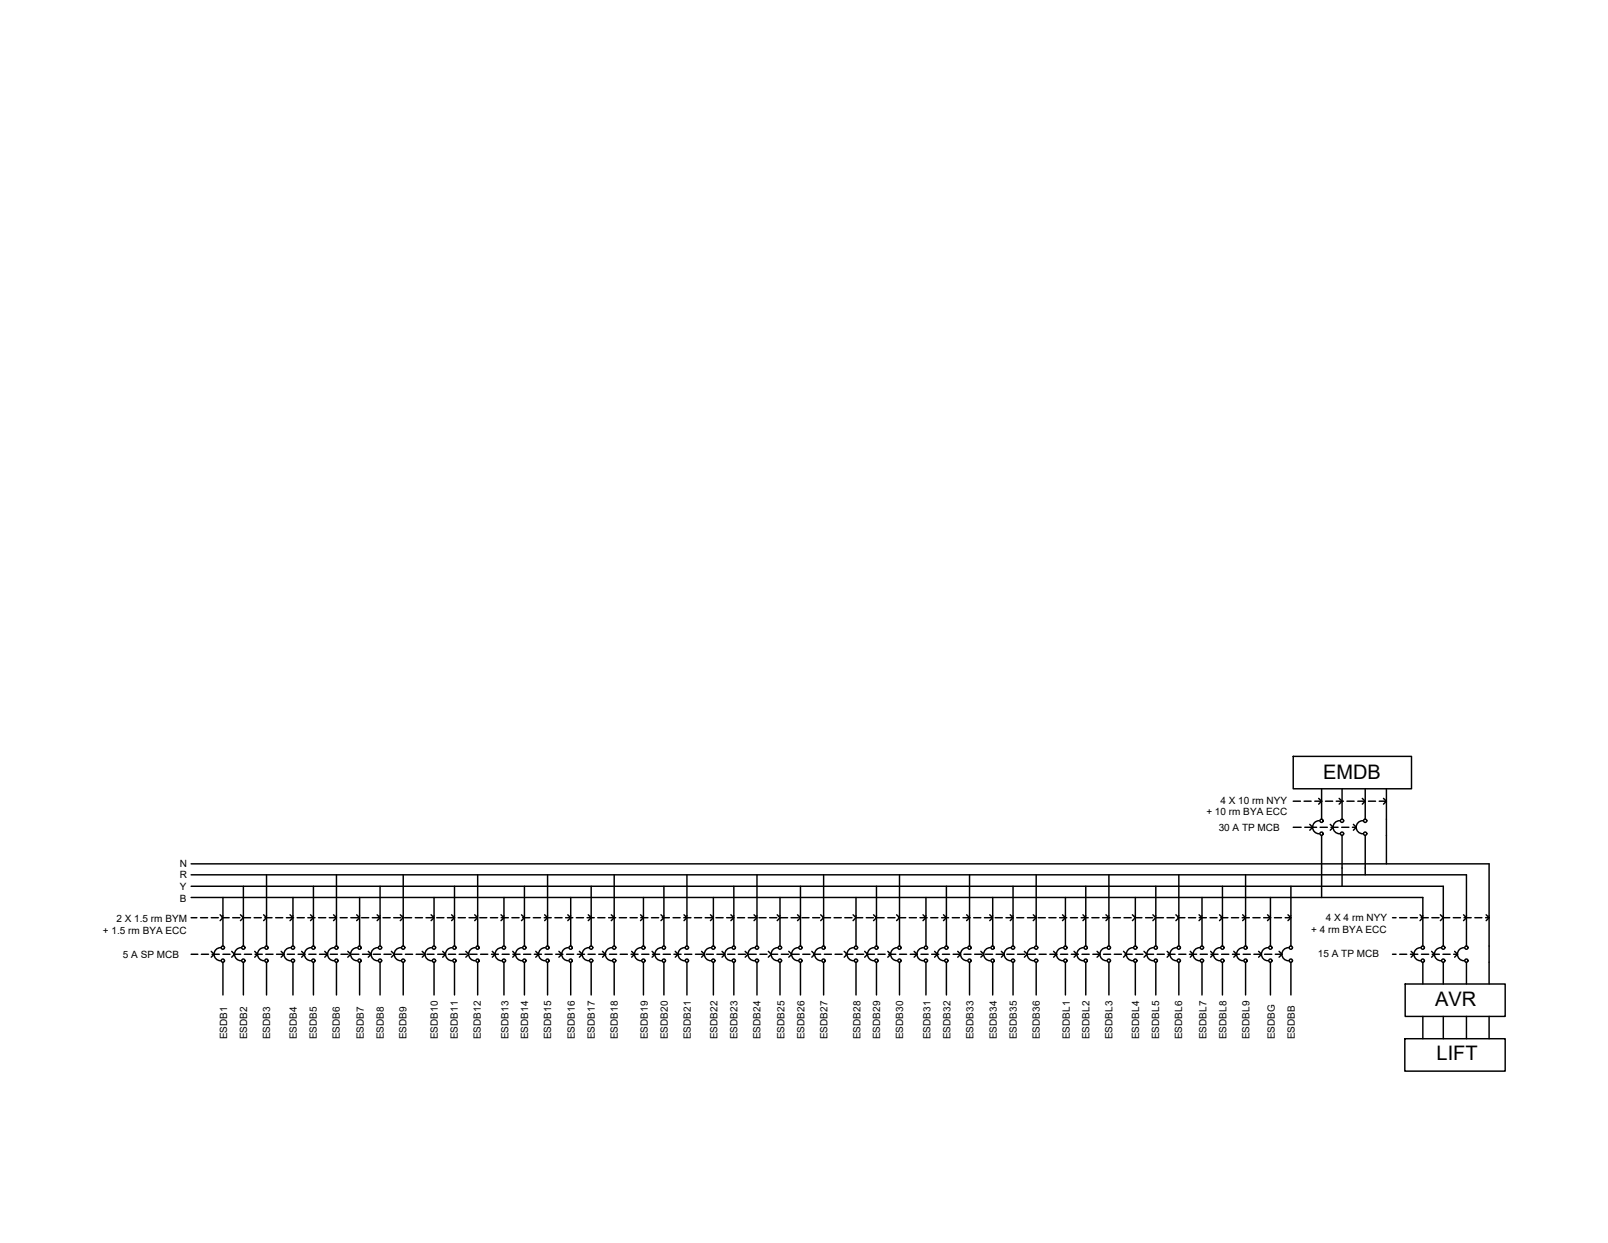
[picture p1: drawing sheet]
<svg xmlns="http://www.w3.org/2000/svg" width="279mm" height="216mm" viewBox="0 0 279 216" stroke-linecap="round" stroke-linejoin="round" font-family="sans-serif">
<!-- layer: 0 -->
<g fill="none" stroke="#000" stroke-width=".25">
<path d="M224.7 131.4h20.6v5.6h-20.6zM224.7 139.2h1.3M226.6 139.2h1.2M228.5 139.2h1.2M229.1 138.7l.5 .5-.5 .5M229.6 137v5.3M230.3 139.2h1.3M232.2 139.2h1.2M232.7 138.7l.5 .5-.5 .5M233.2 137v5.3M234 139.2h1.3M235.9 139.2h1.3"/>
<path d="M236.7 138.7l.5 .5-.5 .5M237.2 137v5.3M237.8 139.2h1.2M239.6 139.2h1.3M240.4 138.7l.5 .5-.5 .5M240.9 137v13M33.2 151.9h221.6v12.4M33.2 153.9h217.6v10.4M33.2 155.9h214v8.4M33.2 159.4h1M34.8 159.4h1.3M36.7 159.4h1.2"/>
<path d="M38.2 158.9l.5 .5-.5 .5M38.6 159.4h1.2M38.7 155.9v8.4M40.4 159.4h1.3M41.8 158.9l.5 .5-.5 .5M42.3 153.9v10.4M42.3 159.4h1.2M44.2 159.4h1.2M45.8 158.9l.5 .5-.5 .5M46 159.4h1.3M46.3 151.9v12.4M47.9 159.4h1.2"/>
<path d="M49.8 159.4h1.2M50.4 158.9l.5 .5-.5 .5M50.9 155.9v8.4M51.6 159.4h1.3M53.5 159.4h1.2M54 158.9l.5 .5-.5 .5M54.5 153.9v10.4M55.4 159.4h1.2M57.2 159.4h1.3M58 158.9l.5 .5-.5 .5M58.5 151.9v12.4M59.1 159.4h1.2"/>
<path d="M61 159.4h1.2M62 158.9l.5 .5-.5 .5M62.5 155.9v8.4M62.8 159.4h1.3M64.7 159.4h1.2M65.5 158.9l.5 .5-.5 .5M66 153.9v10.4M66.5 159.4h1.3M68.4 159.4h1.3M69.6 158.9l.5 .5-.5 .5M70.1 151.9v12.4M70.3 159.4h1.2"/>
<path d="M72.2 159.4h1.2M74 159.4h1.3M74.9 158.9l.5 .5-.5 .5M75.4 155.9v8.4M75.9 159.4h1.2M77.7 159.4h1.3M78.5 158.9l.5 .5-.5 .5M79 153.9v10.4M79.6 159.4h1.3M81.5 159.4h1.2M82.5 158.9l.5 .5-.5 .5M83 151.9v12.4"/>
<path d="M83.4 159.4h1.2M85.2 159.4h1.3M87.1 158.9l.5 .5-.5 .5M87.1 159.4h1.2M87.6 155.9v8.4M88.9 159.4h1.3M90.6 158.9l.5 .5-.5 .5M90.8 159.4h1.3M91.1 153.9v10.4M92.7 159.4h1.2M94.6 159.4h1.2M94.6 158.9l.5 .5-.5 .5"/>
<path d="M95.1 151.9v12.4M96.4 159.4h1.3M98.3 159.4h1.2M98.7 158.9l.5 .5-.5 .5M99.2 155.9v8.4M100.1 159.4h1.3M102 159.4h1.3M102.2 158.9l.5 .5-.5 .5M102.7 153.9v10.4M103.9 159.4h1.2M105.7 159.4h1.3M106.2 158.9l.5 .5-.5 .5"/>
<path d="M106.7 151.9v12.4M107.6 159.4h1.3M109.5 159.4h1.2M111.3 158.9l.5 .5-.5 .5M111.3 159.4h1.3M111.8 155.9v8.4M113.2 159.4h1.2M114.9 158.9l.5 .5-.5 .5M115.1 159.4h1.2M115.4 153.9v10.4M116.9 159.4h1.3M118.8 159.4h1.3"/>
<path d="M118.9 158.9l.5 .5-.5 .5M119.4 151.9v12.4M120.7 159.4h1.2M122.5 159.4h1.3M123.4 158.9l.6 .5-.6 .5M124 155.9v8.4M124.4 159.4h1.2M126.3 159.4h1.2M127 158.9l.5 .5-.5 .5M127.5 153.9v10.4M128.1 159.4h1.3M130 159.4h1.2"/>
<path d="M131 158.9l.5 .5-.5 .5M131.5 151.9v12.4M131.9 159.4h1.2M133.7 159.4h1.3M135 158.9l.5 .5-.5 .5M135.5 155.9v8.4M135.6 159.4h1.2M137.5 159.4h1.2M138.6 158.9l.5 .5-.5 .5M139.1 153.9v10.4M139.3 159.4h1.3M141.2 159.4h1.2"/>
<path d="M142.6 158.9l.5 .5-.5 .5M143.1 159.4h1.2M143.1 151.9v12.4M144.9 159.4h1.3M146.8 159.4h1.2M148.2 158.9l.5 .5-.5 .5M148.7 159.4h1.2M148.7 155.9v8.4M150.5 159.4h1.3M151.8 158.9l.5 .5-.5 .5M152.3 153.9v10.4M152.4 159.4h1.2"/>
<path d="M154.3 159.4h1.2M155.8 158.9l.5 .5-.5 .5M156.1 159.4h1.3M156.3 151.9v12.4M158 159.4h1.2M159.9 159.4h1.2M160.4 158.9l.5 .5-.5 .5M160.9 155.9v8.4M161.7 159.4h1.3M163.6 159.4h1.2M163.9 158.9l.5 .5-.5 .5M164.4 153.9v10.4"/>
<path d="M165.5 159.4h1.2M167.3 159.4h1.3M168 158.9l.5 .5-.5 .5M168.5 151.9v12.4M169.2 159.4h1.2M171 159.4h1.3M172 158.9l.5 .5-.5 .5M172.5 155.9v8.4M172.9 159.4h1.3M174.8 159.4h1.2M175.5 158.9l.5 .5-.5 .5M176 153.9v10.4"/>
<path d="M176.7 159.4h1.2M178.5 159.4h1.3M179.5 158.9l.5 .5-.5 .5M180 151.9v12.4M180.4 159.4h1.2M182.2 159.4h1.3M184.1 159.4h1.3M184.6 158.9l.5 .5-.5 .5M185.1 155.9v8.4M186 159.4h1.2M187.9 159.4h1.2M188.2 158.9l.5 .5-.5 .5"/>
<path d="M188.7 153.9v10.4M189.7 159.4h1.3M191.6 159.4h1.2M192.2 158.9l.5 .5-.5 .5M192.7 151.9v12.4M193.4 159.4h1.3M195.3 159.4h1.3M196.8 158.9l.5 .5-.5 .5M197.2 159.4h1.2M197.3 155.9v8.4M199.1 159.4h1.2M200.3 158.9l.5 .5-.5 .5"/>
<path d="M200.8 153.9v10.4M200.9 159.4h1.3M202.8 159.4h1.2M204.3 158.9l.5 .5-.5 .5M204.6 159.4h1.3M204.8 151.9v12.4M206.5 159.4h1.3M208.3 158.9l.6 .5-.6 .5M208.4 159.4h1.2M208.9 155.9v8.4M210.2 159.4h1.3M211.9 158.9l.5 .5-.5 .5"/>
<path d="M212.1 159.4h1.3M212.4 153.9v10.4M214 159.4h1.2M215.8 159.4h1.3M215.9 158.9l.5 .5-.5 .5M216.4 151.9v12.4M217.7 159.4h1.2M219.6 159.4h1.2M220.2 158.9l.5 .5-.5 .5M220.7 155.9v8.4M221.4 159.4h1.3M223.3 159.4h1"/>
<path d="M223.8 158.9l.5 .5-.5 .5M224.3 153.9v10.4M224.7 143.7h1.4M226.7 143.7h2.1M227.6 143.2l.5 .5-.5 .5M229.2 142.6a1.13 1.13 0 0 0-1.1 1.1 1.13 1.13 0 0 0 1.1 1.1M229.4 143.7h1.2M229.6 145.1v10.8M231.1 143.2l.5 .5-.5 .5M231.3 143.7h1.2M232.8 142.6a1.13 1.13 0 0 0-1.2 1.1 1.13 1.13 0 0 0 1.2 1.1M233.1 143.7h1.3"/>
<path d="M233.2 145.1v8.8M235 143.7h.7M235.2 143.2l.5 .5-.5 .5M236.8 142.6a1.13 1.13 0 0 0-1.2 1.1 1.13 1.13 0 0 0 1.2 1.1M237.2 145.1v6.8M242 159.4h.6M243.2 159.4h1.2M245.1 159.4h1.2M246.7 158.9l.5 .5-.5 .5M246.9 159.4h1.3M248.8 159.4h1.2M250.3 158.9l.5 .5-.5 .5"/>
<path d="M250.7 159.4h1.2M252.5 159.4h1.3M254.3 158.9l.5 .5-.5 .5M254.4 159.4h1.2M256.3 159.4h1.2M258.1 159.4h.6M258.2 158.9l.5 .5-.5 .5M258.7 150v20.9M33.2 165.7h1.2M35 165.7h1.2M36.7 165.2l.5 .5-.5 .6M36.9 165.7h1.2"/>
<path d="M38.3 164.6a1.13 1.13 0 0 0-1.1 1.1 1.13 1.13 0 0 0 1.1 1.2M38.7 167.1v5.7M38.7 165.7h1.3M40.3 165.2l.5 .5-.5 .6M40.6 165.7h1.2M41.9 164.6a1.13 1.13 0 0 0-1.2 1.1 1.13 1.13 0 0 0 1.2 1.2M42.3 167.1v5.7M42.5 165.7h1.2M44.3 165.2l.5 .5-.5 .6M44.3 165.7h1.3M45.9 164.6a1.13 1.13 0 0 0-1.2 1.1 1.13 1.13 0 0 0 1.2 1.2M46.2 165.7h1.2"/>
<path d="M46.3 167.1v5.7M48 165.7h1.3M48.9 165.2l.5 .5-.5 .6M49.9 165.7h1.3M50.5 164.6a1.13 1.13 0 0 0-1.2 1.1 1.13 1.13 0 0 0 1.2 1.2M50.9 167.1v5.7M51.8 165.7h1.2M52.4 165.2l.5 .5-.5 .6M53.7 165.7h1.2M54 164.6a1.13 1.13 0 0 0-1.1 1.1 1.13 1.13 0 0 0 1.1 1.2M54.5 167.1v5.7M55.5 165.7h1.3"/>
<path d="M56.4 165.2l.5 .5-.5 .6M57.4 165.7h1.2M58 164.6a1.13 1.13 0 0 0-1.1 1.1 1.13 1.13 0 0 0 1.1 1.2M58.5 167.1v5.7M59.2 165.7h1.3M60.4 165.2l.5 .5-.5 .6M61.1 165.7h1.3M62.1 164.6a1.13 1.13 0 0 0-1.2 1.1 1.13 1.13 0 0 0 1.2 1.2M62.5 167.1v5.7M63 165.7h1.2M64 165.2l.5 .5-.5 .6M64.9 165.7h1.2"/>
<path d="M65.6 164.6a1.13 1.13 0 0 0-1.1 1.1 1.13 1.13 0 0 0 1.1 1.2M66 167.1v5.7M66.7 165.7h1.3M68 165.2l.5 .5-.5 .6M68.6 165.7h1.2M69.6 164.6a1.13 1.13 0 0 0-1.1 1.1 1.13 1.13 0 0 0 1.1 1.2M70.1 167.1v5.7M70.4 165.7h1.3M72.3 165.7h1.3M73.4 165.2l.5 .5-.5 .6M74.2 165.7h1.2M75 164.6a1.13 1.13 0 0 0-1.1 1.1 1.13 1.13 0 0 0 1.1 1.2"/>
<path d="M75.4 167.1v5.7M76.1 165.7h1.2M76.9 165.2l.5 .5-.5 .6M77.9 165.7h1.3M78.5 164.6a1.13 1.13 0 0 0-1.1 1.1 1.13 1.13 0 0 0 1.1 1.2M79 167.1v5.7M79.8 165.7h1.2M80.9 165.2l.5 .5-.5 .6M81.6 165.7h1.3M82.6 164.6a1.13 1.13 0 0 0-1.2 1.1 1.13 1.13 0 0 0 1.2 1.2M83 167.1v5.7M83.5 165.7h1.3"/>
<path d="M85.4 165.7h1.2M85.5 165.2l.5 .5-.5 .6M87.2 164.6a1.13 1.13 0 0 0-1.2 1.1 1.13 1.13 0 0 0 1.2 1.2M87.2 165.7h1.3M87.6 167.1v5.7M89.1 165.2l.5 .5-.5 .6M89.1 165.7h1.3M90.7 164.6a1.13 1.13 0 0 0-1.1 1.1 1.13 1.13 0 0 0 1.1 1.2M91 165.7h1.2M91.1 167.1v5.7M92.8 165.7h1.3M93.1 165.2l.5 .5-.5 .6"/>
<path d="M94.7 165.7h1.2M94.7 164.6a1.13 1.13 0 0 0-1.1 1.1 1.13 1.13 0 0 0 1.1 1.2M95.1 167.1v5.7M96.6 165.7h1.2M97.1 165.2l.5 .5-.5 .6M98.4 165.7h1.3M98.7 164.6a1.13 1.13 0 0 0-1.1 1.1 1.13 1.13 0 0 0 1.1 1.2M99.2 167.1v5.7M100.3 165.7h1.3M100.7 165.2l.5 .5-.5 .6M102.2 165.7h1.2M102.3 164.6a1.13 1.13 0 0 0-1.1 1.1 1.13 1.13 0 0 0 1.1 1.2"/>
<path d="M102.7 167.1v5.7M104 165.7h1.3M104.7 165.2l.5 .5-.5 .6M105.9 165.7h1.2M106.3 164.6a1.13 1.13 0 0 0-1.1 1.1 1.13 1.13 0 0 0 1.1 1.2M106.7 167.1v5.7M107.8 165.7h1.2M109.6 165.7h1.3M109.7 165.2l.6 .5-.6 .6M111.4 164.6a1.13 1.13 0 0 0-1.2 1.1 1.13 1.13 0 0 0 1.2 1.2M111.5 165.7h1.3M111.8 167.1v5.7"/>
<path d="M113.3 165.2l.5 .5-.5 .6M113.4 165.7h1.2M114.9 164.6a1.13 1.13 0 0 0-1.1 1.1 1.13 1.13 0 0 0 1.1 1.2M115.2 165.7h1.3M115.4 167.1v5.7M117.1 165.7h1.2M117.3 165.2l.5 .5-.5 .6M118.9 164.6a1.13 1.13 0 0 0-1.1 1.1 1.13 1.13 0 0 0 1.1 1.2M119 165.7h1.2M119.4 167.1v5.7M120.8 165.7h1.3M121.9 165.2l.5 .5-.5 .6"/>
<path d="M122.7 165.7h1.3M123.5 164.6a1.13 1.13 0 0 0-1.1 1.1 1.13 1.13 0 0 0 1.1 1.2M124 167.1v5.7M124.6 165.7h1.2M125.5 165.2l.5 .5-.5 .6M126.4 165.7h1.3M127.1 164.6a1.13 1.13 0 0 0-1.2 1.1 1.13 1.13 0 0 0 1.2 1.2M127.5 167.1v5.7M128.3 165.7h1.2M129.5 165.2l.5 .5-.5 .6M130.2 165.7h1.2M131.1 164.6a1.13 1.13 0 0 0-1.1 1.1 1.13 1.13 0 0 0 1.1 1.2"/>
<path d="M131.5 167.1v5.7M132 165.7h1.3M133.5 165.2l.5 .5-.5 .6M133.9 165.7h1.2M135.1 164.6a1.13 1.13 0 0 0-1.1 1.1 1.13 1.13 0 0 0 1.1 1.2M135.5 167.1v5.7M135.8 165.7h1.2M137.1 165.2l.5 .5-.5 .6M137.6 165.7h1.3M138.7 164.6a1.13 1.13 0 0 0-1.2 1.1 1.13 1.13 0 0 0 1.2 1.2M139.1 167.1v5.7M139.5 165.7h1.2"/>
<path d="M141.1 165.2l.5 .5-.5 .6M141.4 165.7h1.2M142.7 164.6a1.13 1.13 0 0 0-1.2 1.1 1.13 1.13 0 0 0 1.2 1.2M143.1 167.1v5.7M143.2 165.7h1.3M145.1 165.7h1.2M146.7 165.2l.5 .5-.5 .6M147 165.7h1.2M148.3 164.6a1.13 1.13 0 0 0-1.1 1.1 1.13 1.13 0 0 0 1.1 1.2M148.7 167.1v5.7M148.8 165.7h1.3M150.2 165.2l.5 .5-.5 .6"/>
<path d="M150.7 165.7h1.2M151.9 164.6a1.13 1.13 0 0 0-1.2 1.1 1.13 1.13 0 0 0 1.2 1.2M152.3 167.1v5.7M152.5 165.7h1.3M154.3 165.2l.5 .5-.5 .6M154.4 165.7h1.3M155.9 164.6a1.13 1.13 0 0 0-1.2 1.1 1.13 1.13 0 0 0 1.2 1.2M156.3 167.1v5.7M156.3 165.7h1.2M158.2 165.7h1.2M158.8 165.2l.5 .5-.5 .6M160 165.7h1.3"/>
<path d="M160.5 164.6a1.13 1.13 0 0 0-1.2 1.1 1.13 1.13 0 0 0 1.2 1.2M160.9 167.1v5.7M161.9 165.7h1.2M162.4 165.2l.5 .5-.5 .6M163.7 165.7h1.3M164 164.6a1.13 1.13 0 0 0-1.1 1.1 1.13 1.13 0 0 0 1.1 1.2M164.4 167.1v5.7M165.6 165.7h1.3M166.4 165.2l.5 .5-.5 .6M167.5 165.7h1.2M168 164.6a1.13 1.13 0 0 0-1.1 1.1 1.13 1.13 0 0 0 1.1 1.2M168.5 167.1v5.7"/>
<path d="M169.4 165.7h1.2M170.4 165.2l.5 .5-.5 .6M171.2 165.7h1.3M172.1 164.6a1.13 1.13 0 0 0-1.2 1.1 1.13 1.13 0 0 0 1.2 1.2M172.5 167.1v5.7M173.1 165.7h1.2M174 165.2l.5 .5-.5 .6M174.9 165.7h1.3M175.6 164.6a1.13 1.13 0 0 0-1.1 1.1 1.13 1.13 0 0 0 1.1 1.2M176 167.1v5.7M176.8 165.7h1.3M178 165.2l.5 .5-.5 .6"/>
<path d="M178.7 165.7h1.2M179.6 164.6a1.13 1.13 0 0 0-1.1 1.1 1.13 1.13 0 0 0 1.1 1.2M180 167.1v5.7M180.6 165.7h1.2M182.4 165.7h1.3M183.1 165.2l.5 .5-.5 .6M184.3 165.7h1.2M184.7 164.6a1.13 1.13 0 0 0-1.1 1.1 1.13 1.13 0 0 0 1.1 1.2M185.1 167.1v5.7M186.1 165.7h1.3M186.6 165.2l.5 .5-.5 .6M188 165.7h1.3"/>
<path d="M188.2 164.6a1.13 1.13 0 0 0-1.1 1.1 1.13 1.13 0 0 0 1.1 1.2M188.7 167.1v5.7M189.9 165.7h1.2M190.6 165.2l.5 .5-.5 .6M191.7 165.7h1.3M192.2 164.6a1.13 1.13 0 0 0-1.1 1.1 1.13 1.13 0 0 0 1.1 1.2M192.7 167.1v5.7M193.6 165.7h1.3M195.2 165.2l.5 .5-.5 .6M195.5 165.7h1.2M196.8 164.6a1.13 1.13 0 0 0-1.1 1.1 1.13 1.13 0 0 0 1.1 1.2M197.3 167.1v5.7"/>
<path d="M197.3 165.7h1.3M198.8 165.2l.5 .5-.5 .6M199.2 165.7h1.2M200.4 164.6a1.13 1.13 0 0 0-1.1 1.1 1.13 1.13 0 0 0 1.1 1.2M200.8 167.1v5.7M201.1 165.7h1.2M202.8 165.2l.5 .5-.5 .6M202.9 165.7h1.3M204.4 164.6a1.13 1.13 0 0 0-1.1 1.1 1.13 1.13 0 0 0 1.1 1.2M204.8 165.7h1.3M204.8 167.1v5.7M206.7 165.7h1.2"/>
<path d="M206.8 165.2l.5 .5-.5 .6M208.4 164.6a1.13 1.13 0 0 0-1.1 1.1 1.13 1.13 0 0 0 1.1 1.2M208.5 165.7h1.3M208.9 167.1v5.7M210.4 165.2l.5 .5-.5 .6M210.4 165.7h1.2M212 164.6a1.13 1.13 0 0 0-1.2 1.1 1.13 1.13 0 0 0 1.2 1.2M212.3 165.7h1.2M212.4 167.1v5.7M214.1 165.7h1.3M214.4 165.2l.5 .5-.5 .6M216 164.6a1.13 1.13 0 0 0-1.1 1.1 1.13 1.13 0 0 0 1.1 1.2"/>
<path d="M216 165.7h1.3M216.4 167.1v5.7M217.9 165.7h1.2M218.7 165.2l.5 .5-.5 .6M219.7 165.7h1.3M220.3 164.6a1.13 1.13 0 0 0-1.1 1.1 1.13 1.13 0 0 0 1.1 1.2M220.7 167.1v5.7M221.6 165.7h1.2M222.3 165.2l.5 .5-.5 .6M223.9 164.6a1.13 1.13 0 0 0-1.2 1.1 1.13 1.13 0 0 0 1.2 1.2M224.3 167.1v5.7M242 165.7h.6"/>
<path d="M243.2 165.7h1.2M244.2 170.9h17.3v5.6h-17.3zM245.1 165.7h1.3M245.2 165.2l.5 .5-.5 .6M246.8 164.6a1.13 1.13 0 0 0-1.1 1.1 1.13 1.13 0 0 0 1.1 1.2M247 165.7h1.2M247.2 167.1v3.8M247.2 176.5v3.9M248.8 165.2l.5 .5-.5 .6M248.9 165.7h1.2M250.4 164.6a1.13 1.13 0 0 0-1.2 1.1 1.13 1.13 0 0 0 1.2 1.2M250.7 165.7h1.3"/>
<path d="M250.8 167.1v3.8M250.8 176.5v3.9M252.6 165.7h.7M252.8 165.2l.5 .5-.5 .6M254.4 164.6a1.13 1.13 0 0 0-1.2 1.1 1.13 1.13 0 0 0 1.2 1.2M254.8 167.1v3.8M254.8 176.5v3.9M258.7 176.5v3.9M244.1 180.4h17.4v5.6h-17.4z"/>
<circle cx="229.6" cy="142.6" r=".29"/>
<circle cx="229.6" cy="144.8" r=".29"/>
<circle cx="233.2" cy="144.8" r=".29"/>
<circle cx="233.2" cy="142.6" r=".29"/>
<circle cx="237.2" cy="144.8" r=".29"/>
<circle cx="237.2" cy="142.6" r=".29"/>
<circle cx="38.7" cy="166.9" r=".29"/>
<circle cx="38.7" cy="164.6" r=".29"/>
<circle cx="42.3" cy="164.6" r=".29"/>
<circle cx="42.3" cy="166.9" r=".29"/>
<circle cx="46.3" cy="166.9" r=".29"/>
<circle cx="46.3" cy="164.6" r=".29"/>
<circle cx="50.9" cy="166.9" r=".29"/>
<circle cx="50.9" cy="164.6" r=".29"/>
<circle cx="54.5" cy="164.6" r=".29"/>
<circle cx="54.5" cy="166.9" r=".29"/>
<circle cx="58.5" cy="166.9" r=".29"/>
<circle cx="58.5" cy="164.6" r=".29"/>
<circle cx="62.5" cy="164.6" r=".29"/>
<circle cx="62.5" cy="166.9" r=".29"/>
<circle cx="66" cy="164.6" r=".29"/>
<circle cx="66" cy="166.9" r=".29"/>
<circle cx="70.1" cy="166.9" r=".29"/>
<circle cx="70.1" cy="164.6" r=".29"/>
<circle cx="75.4" cy="164.6" r=".29"/>
<circle cx="75.4" cy="166.9" r=".29"/>
<circle cx="79" cy="164.6" r=".29"/>
<circle cx="79" cy="166.9" r=".29"/>
<circle cx="83" cy="164.6" r=".29"/>
<circle cx="83" cy="166.9" r=".29"/>
<circle cx="87.6" cy="164.6" r=".29"/>
<circle cx="87.6" cy="166.9" r=".29"/>
<circle cx="91.1" cy="164.6" r=".29"/>
<circle cx="91.1" cy="166.9" r=".29"/>
<circle cx="95.1" cy="166.9" r=".29"/>
<circle cx="95.1" cy="164.6" r=".29"/>
<circle cx="99.2" cy="164.6" r=".29"/>
<circle cx="99.2" cy="166.9" r=".29"/>
<circle cx="102.7" cy="166.9" r=".29"/>
<circle cx="102.7" cy="164.6" r=".29"/>
<circle cx="106.7" cy="166.9" r=".29"/>
<circle cx="106.7" cy="164.6" r=".29"/>
<circle cx="111.8" cy="164.6" r=".29"/>
<circle cx="111.8" cy="166.9" r=".29"/>
<circle cx="115.3" cy="166.9" r=".29"/>
<circle cx="115.3" cy="164.6" r=".29"/>
<circle cx="119.3" cy="166.9" r=".29"/>
<circle cx="119.3" cy="164.6" r=".29"/>
<circle cx="123.9" cy="166.9" r=".29"/>
<circle cx="123.9" cy="164.6" r=".29"/>
<circle cx="127.5" cy="166.9" r=".29"/>
<circle cx="127.5" cy="164.6" r=".29"/>
<circle cx="131.5" cy="164.6" r=".29"/>
<circle cx="131.5" cy="166.9" r=".29"/>
<circle cx="135.5" cy="164.6" r=".29"/>
<circle cx="135.5" cy="166.9" r=".29"/>
<circle cx="139.1" cy="164.6" r=".29"/>
<circle cx="139.1" cy="166.9" r=".29"/>
<circle cx="143.1" cy="166.9" r=".29"/>
<circle cx="143.1" cy="164.6" r=".29"/>
<circle cx="148.7" cy="164.6" r=".29"/>
<circle cx="148.7" cy="166.9" r=".29"/>
<circle cx="152.3" cy="164.6" r=".29"/>
<circle cx="152.3" cy="166.9" r=".29"/>
<circle cx="156.3" cy="164.6" r=".29"/>
<circle cx="156.3" cy="166.9" r=".29"/>
<circle cx="160.9" cy="164.6" r=".29"/>
<circle cx="160.9" cy="166.9" r=".29"/>
<circle cx="164.4" cy="164.6" r=".29"/>
<circle cx="164.4" cy="166.9" r=".29"/>
<circle cx="168.5" cy="164.6" r=".29"/>
<circle cx="168.5" cy="166.9" r=".29"/>
<circle cx="172.5" cy="164.6" r=".29"/>
<circle cx="172.5" cy="166.9" r=".29"/>
<circle cx="176" cy="164.6" r=".29"/>
<circle cx="176" cy="166.9" r=".29"/>
<circle cx="180" cy="166.9" r=".29"/>
<circle cx="180" cy="164.6" r=".29"/>
<circle cx="185.1" cy="166.9" r=".29"/>
<circle cx="185.1" cy="164.6" r=".29"/>
<circle cx="188.6" cy="164.6" r=".29"/>
<circle cx="188.6" cy="166.9" r=".29"/>
<circle cx="192.7" cy="164.6" r=".29"/>
<circle cx="192.7" cy="166.9" r=".29"/>
<circle cx="197.3" cy="164.6" r=".29"/>
<circle cx="197.3" cy="166.9" r=".29"/>
<circle cx="200.8" cy="166.9" r=".29"/>
<circle cx="200.8" cy="164.6" r=".29"/>
<circle cx="204.8" cy="166.9" r=".29"/>
<circle cx="204.8" cy="164.6" r=".29"/>
<circle cx="208.8" cy="166.9" r=".29"/>
<circle cx="208.8" cy="164.6" r=".29"/>
<circle cx="212.4" cy="164.6" r=".29"/>
<circle cx="212.4" cy="166.9" r=".29"/>
<circle cx="216.4" cy="166.9" r=".29"/>
<circle cx="216.4" cy="164.6" r=".29"/>
<circle cx="220.7" cy="166.9" r=".29"/>
<circle cx="220.7" cy="164.6" r=".29"/>
<circle cx="224.3" cy="164.6" r=".29"/>
<circle cx="224.3" cy="166.9" r=".29"/>
<circle cx="247.2" cy="166.9" r=".29"/>
<circle cx="247.2" cy="164.6" r=".29"/>
<circle cx="250.8" cy="166.9" r=".29"/>
<circle cx="250.8" cy="164.6" r=".29"/>
<circle cx="254.8" cy="164.6" r=".29"/>
<circle cx="254.8" cy="166.9" r=".29"/>
</g>
<!-- layer: Layer1 -->
<path d="M33.2 150h225.5" fill="none" stroke="#000" stroke-width=".25"/>
<g font-size="3.5">
<text x="229.9" y="135.3">EMDB</text>
<text x="249.4" y="174.8">AVR</text>
<text x="249.6" y="184.1">LIFT</text>
</g>
<g font-size="1.7">
<text x="209.6" y="141.6">+ 10 rm BYA ECC</text>
<text x="212.1" y="139.6">4 X 10 rm NYY</text>
<text x="211.8" y="144.3">30 A TP MCB</text>
<text x="31.2" y="154.7">Y</text>
<text x="31.2" y="152.6">R</text>
<text x="31.2" y="150.7">N</text>
<text x="20.2" y="160.1">2 X 1.5 rm BYM</text>
<text x="31.2" y="156.7">B</text>
<text x="230.4" y="159.9">4 X 4 rm NYY</text>
<text x="17.9" y="162.3">+ 1.5 rm BYA ECC</text>
<text x="21.4" y="166.3">5 A SP MCB</text>
<text x="227.8" y="162.1">+ 4 rm BYA ECC</text>
<text x="229" y="166.2">15 A TP MCB</text>
<text x="39.5" y="180.5" transform="rotate(-90 39.5 180.5)">ESDB1</text>
<text x="43" y="180.5" transform="rotate(-90 43 180.5)">ESDB2</text>
<text x="47" y="180.5" transform="rotate(-90 47 180.5)">ESDB3</text>
<text x="51.6" y="180.5" transform="rotate(-90 51.6 180.5)">ESDB4</text>
<text x="55.1" y="180.5" transform="rotate(-90 55.1 180.5)">ESDB5</text>
<text x="59.1" y="180.5" transform="rotate(-90 59.1 180.5)">ESDB6</text>
<text x="63.2" y="180.5" transform="rotate(-90 63.2 180.5)">ESDB7</text>
<text x="66.7" y="180.5" transform="rotate(-90 66.7 180.5)">ESDB8</text>
<text x="70.7" y="180.5" transform="rotate(-90 70.7 180.5)">ESDB9</text>
<text x="76.1" y="180.5" transform="rotate(-90 76.1 180.5)">ESDB10</text>
<text x="79.5" y="180.5" transform="rotate(-90 79.5 180.5)">ESDB11</text>
<text x="83.5" y="180.5" transform="rotate(-90 83.5 180.5)">ESDB12</text>
<text x="88.3" y="180.5" transform="rotate(-90 88.3 180.5)">ESDB13</text>
<text x="91.8" y="180.5" transform="rotate(-90 91.8 180.5)">ESDB14</text>
<text x="95.8" y="180.5" transform="rotate(-90 95.8 180.5)">ESDB15</text>
<text x="99.9" y="180.5" transform="rotate(-90 99.9 180.5)">ESDB16</text>
<text x="103.3" y="180.5" transform="rotate(-90 103.3 180.5)">ESDB17</text>
<text x="107.3" y="180.5" transform="rotate(-90 107.3 180.5)">ESDB18</text>
<text x="112.5" y="180.5" transform="rotate(-90 112.5 180.5)">ESDB19</text>
<text x="116" y="180.5" transform="rotate(-90 116 180.5)">ESDB20</text>
<text x="120" y="180.5" transform="rotate(-90 120 180.5)">ESDB21</text>
<text x="124.7" y="180.5" transform="rotate(-90 124.7 180.5)">ESDB22</text>
<text x="128.1" y="180.5" transform="rotate(-90 128.1 180.5)">ESDB23</text>
<text x="132.1" y="180.5" transform="rotate(-90 132.1 180.5)">ESDB24</text>
<text x="136.3" y="180.5" transform="rotate(-90 136.3 180.5)">ESDB25</text>
<text x="139.8" y="180.5" transform="rotate(-90 139.8 180.5)">ESDB26</text>
<text x="143.8" y="180.5" transform="rotate(-90 143.8 180.5)">ESDB27</text>
<text x="149.5" y="180.5" transform="rotate(-90 149.5 180.5)">ESDB28</text>
<text x="153" y="180.5" transform="rotate(-90 153 180.5)">ESDB29</text>
<text x="157" y="180.5" transform="rotate(-90 157 180.5)">ESDB30</text>
<text x="161.7" y="180.5" transform="rotate(-90 161.7 180.5)">ESDB31</text>
<text x="165.1" y="180.5" transform="rotate(-90 165.1 180.5)">ESDB32</text>
<text x="169.1" y="180.5" transform="rotate(-90 169.1 180.5)">ESDB33</text>
<text x="173.2" y="180.5" transform="rotate(-90 173.2 180.5)">ESDB34</text>
<text x="176.7" y="180.5" transform="rotate(-90 176.7 180.5)">ESDB35</text>
<text x="180.7" y="180.5" transform="rotate(-90 180.7 180.5)">ESDB36</text>
<text x="185.9" y="180.5" transform="rotate(-90 185.9 180.5)">ESDBL1</text>
<text x="189.3" y="180.5" transform="rotate(-90 189.3 180.5)">ESDBL2</text>
<text x="193.3" y="180.5" transform="rotate(-90 193.3 180.5)">ESDBL3</text>
<text x="198" y="180.5" transform="rotate(-90 198 180.5)">ESDBL4</text>
<text x="201.4" y="180.5" transform="rotate(-90 201.4 180.5)">ESDBL5</text>
<text x="205.4" y="180.5" transform="rotate(-90 205.4 180.5)">ESDBL6</text>
<text x="209.6" y="180.5" transform="rotate(-90 209.6 180.5)">ESDBL7</text>
<text x="213.1" y="180.5" transform="rotate(-90 213.1 180.5)">ESDBL8</text>
<text x="217.1" y="180.5" transform="rotate(-90 217.1 180.5)">ESDBL9</text>
<text x="221.5" y="180.5" transform="rotate(-90 221.5 180.5)">ESDBG</text>
<text x="225" y="180.5" transform="rotate(-90 225 180.5)">ESDBB</text>
</g>
</svg>
